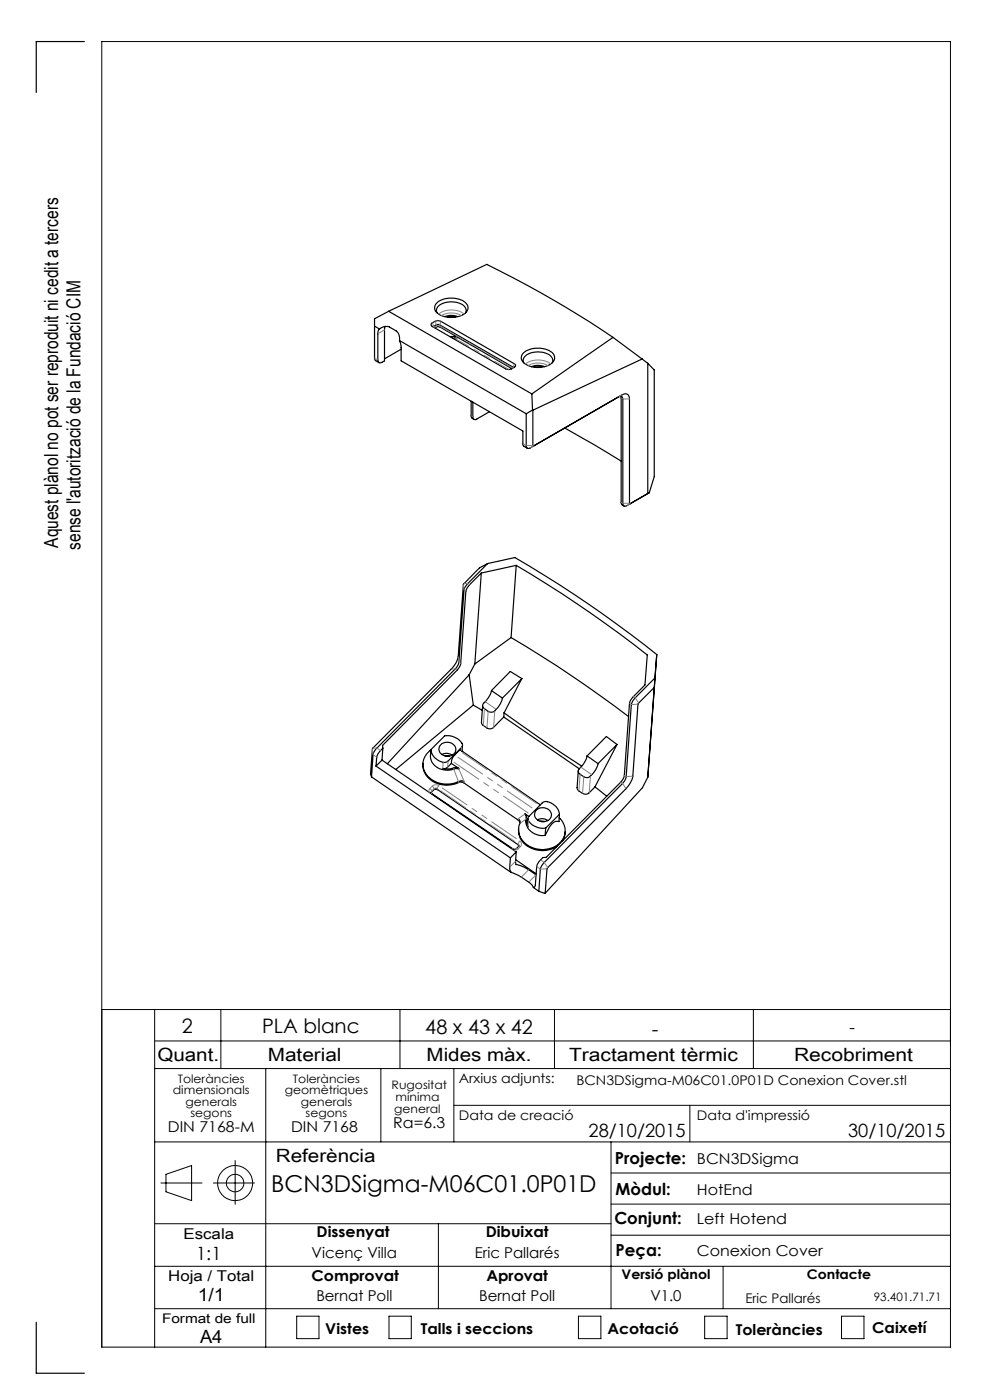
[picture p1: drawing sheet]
<svg xmlns="http://www.w3.org/2000/svg" width="210mm" height="297mm" viewBox="0 0 210 297" stroke-linecap="round" stroke-linejoin="round" font-family="sans-serif">
<g fill="none" stroke="#000" stroke-width=".21">
<path d="M21.6 214.2h180M32.8 214.2v71.6M46.8 214.2v12.5M84.8 214.2v12.5M117.6 214.2v12.5M159.8 214.2v12.5M32.8 220.8h168.8M32.8 226.7h168.8M56.4 226.7v59.1M80.8 226.7v15.5M96.3 226.7v15.5M96.3 234.5h105.3"/>
<path d="M146.3 234.5v7.7M32.8 259.6h96.8M32.8 242.2h168.8M34.1 251h8.8M35.2 249.1l5.4-1.8v7.4l-5.4-1.9zM45.3 251h8.7M49.9 246.2v9.3M93 259.6v18M129.6 242.2v35.4M129.6 255.4h72M129.6 248.8h72M32.8 277.6h168.8"/>
<path d="M32.8 268.6h168.8M62.9 279.2h4.8v4.8h-4.8zM82.5 279.2h4.7v4.8h-4.7zM122.7 279.2h4.8v4.8h-4.8zM129.6 262h72M149.5 279.2h4.7v4.8h-4.7zM153.4 268.6v9M178.5 279.2h4.8v4.8h-4.8zM21.6 285.8h180v-277h-180v277"/>
<circle cx="49.9" cy="251" r="3.7"/>
<circle cx="49.9" cy="251" r="1.86"/>
</g>
<g fill="none" stroke="#000" stroke-width=".25">
<path d="M17.9 8.8h-10.2v10.8M79.4 69.2l1.1 .6M80.5 69.8l1-.5 .6-.1 .5 .2 1.4 .8 .6 .6 .1 1.4M81.7 69.3l-.1 .4v6.8l-.6 .4a.51 .51 0 0 1-.6 0 .51 .51 0 0 1-.2-.5v-5.9l.3-.7M81.7 69.2v.1M82.4 66l20.9-9.9a224.4 224.4 0 0 1 26.7 15.5M82.4 66l-3 1.6v8.6l.2 .2 .8 .5M82.4 66l30.4 17.6M84.7 72.2l.4 1.3v3l25.8 14.9v3.1l1 .6M84.7 72.2l26.9 15.6M85.1 74.1l-3.5 2M91.6 68.6l.8-.5h1l15.7 9.1a.38 .38 0 0 1 .3 .3 .38 .38 0 0 1-.3 .4l-1 .5-.9-.2-15.5-9-.3-.2z"/>
<path d="M91.9 69.4l.9-.6 .5 .1 15.6 9.1M92.2 69.5l.7-.2 .4 .1 15.3 8.8M92.6 64.3a5.1 5.1 0 0 1 6.1-.1 1.48 1.48 0 0 1-.5 2.5 5.1 5.1 0 0 1-5.8-.6l-.2-.8zM92.7 66.4a1.43 1.43 0 0 1 1.1-2 4.4 4.4 0 0 1 4.8 .8l.3 .7-.2 .5M94.3 67.2a4 4 0 0 1 2.8 0M95 67.3h1.5M96.4 71.7l.1 .3M96.7 71.3l-1.3 .1M97.2 71.6l-1.2 .2M110.9 75a5.1 5.1 0 0 1 6.4 0 1.5 1.5 0 0 1-.7 2.4 4.9 4.9 0 0 1-5.8-.7l-.2-.8zM111.1 77a1.48 1.48 0 0 1 1.1-2 4.4 4.4 0 0 1 4.8 .8l.3 .7-.1 .5M112.7 77.8a3.6 3.6 0 0 1 2.8 0"/>
<path d="M113.3 77.9h1.6M130 71.6l-17.2 12M130 71.6l6.2 4.6M136.2 76.2l-23.2 10.8M136.2 76.2l1.2 .9M137.4 77.1v27.6M137.4 77.1l1.4 1.4v22.6l-1.1 3.4M99.9 85.1v3.3l.2 .3 .4 .3M100.3 85.3v3.1a.51 .51 0 0 0 .2 .6 .51 .51 0 0 0 .6-.1l2.7-1.6M111.6 87.8v6.7a.51 .51 0 0 0 .3 .6 .51 .51 0 0 0 .6-.1l18.8-10.8a.51 .51 0 0 1 .6-.1 .51 .51 0 0 1 .2 .6v22.1a.51 .51 0 0 0 .3 .5 .51 .51 0 0 0 .6 0l4.7-2.8M112.8 83.6l.2 3.4M113 87l-1.4 .8"/>
<path d="M113 87h.1M113 87l.1 7.6 18.9-10.9a.95 .95 0 0 1 1.1-.1 .95 .95 0 0 1 .4 1.1v22.2l3.9-2.2M119.8 90.8l6.2 3.5 5.8 3.5M131.7 84.1l.1 22.7 .6 .5M103.4 119.6l5.8-1.3a251.2 251.2 0 0 1 30.1 20.5M103.4 119.6l-4.3 4.3-.6 1-1.2 15.6-.2 .7-.4 .6-17.1 17.2-.5 1.1-.3 4.7M103.4 119.6l-1.7 .9-3.4 3.5-1.1 15.3a5 5 0 0 1-1.5 2.7l-16.6 16.7-.5 5.4 .2 .7M109.5 119.9a254.7 254.7 0 0 1 27.8 19.1l-.5 6.3-2.6 2.7-.4 .5-.3 .7-1.2 15.8-.5 .8-15.9 16.1h-.8l-.8 .9-.5 1.1-.2 3.9-.1 .3-.4 .2M109.5 119.9l-7.4 1.7M109.5 119.9l-1.1 15.4M137.7 104.5l-.3 .2M102.1 121.6l-2.5 2.4-.7 1.2-1.2 15.7-.3 .8-16.3 16.4 .1 .6"/>
<path d="M102.1 121.6l-1.4 19.3M108.4 135.3a250.7 250.7 0 0 1 24.9 16.7M108.4 135.3l-7.7 5.6M139.3 138.8l-.4 5M139.3 138.8l-1.9 26.1M81.2 158.7l-1.2 1.6-.2 2.2M81.2 158.7l-.2 2.6M91.4 159a3.8 3.8 0 0 0 .2 2.7 3.9 3.9 0 0 0 4.6 1.5M91.4 159.1a3.7 3.7 0 0 0-1.7 3.6 3.7 3.7 0 0 0 2.6 3.1 6.1 6.1 0 0 0 5.3-.1l.8 .1M91.4 159l2.9-2.9a3.2 3.2 0 0 1 3.8 2l-.2 .5-3 2.9a1.89 1.89 0 0 1-2.4-.5l-.8-.9zM93.7 157.8a1.82 1.82 0 0 1 1.9-.2 1.82 1.82 0 0 1 1.1 1.6 1.85 1.85 0 0 1-1.9 1.2 1.85 1.85 0 0 1-1.7-1.4l.2-.8zM98 159.2l.1 .3"/>
<path d="M98.1 158.1l-.1 1.3M99.5 143.2l-17.3 18.8M99.5 143.2l.9 6.4M100.4 149.6l1.9 1.1M100.4 149.6l-16.5 13.7M100.7 140.9l-1.2 2.3M102.4 149.7l-.3 3.6 .4 .6 .8 .5a1.15 1.15 0 0 0 1.4-.1l2.2-2.2M104.2 146.5a6.6 6.6 0 0 1-1.8 3v.5l.2 .2 .9 .7a1.4 1.4 0 0 0 2-.7l.6-.8 .5-1.3M104.2 146.5l2.4 1.6M106.9 152.1l16 11M106.9 151.2l7.9 5.6 8.6 5.7M106.9 151.2v.9"/>
<path d="M110.7 144l-2.5-1.6-4 4.1M110.7 144l-3.8 7.2M110.7 144l-4.1 4.1M130.9 157.9l-4.7 9.1M130.9 157.9l-2.3-1.7-4.1 4.2M130.9 157.9l-4 4.1M138.8 145.8l-3.5 3.6-1.1 15.3-.4 1.3-1 1.3-16.7 16.9-.5 5.3M138.8 145.8l-1.4 19.1M138.9 143.8l-4.2 4.3-.7 1.1-1.2 15.7-.3 .8-17.2 17.4-.7 1.3-.3 4.7M138.9 143.8l-.1 2M78.8 164.8l29.6 20.3M79.8 162.5l28.5 19.5"/>
<path d="M81 161.3l-1.2 1.2M81 161.3l28.5 19.4M89.7 161.9a4.5 4.5 0 0 0 4.5 4.6 7.5 7.5 0 0 0 3.5-.6l.7 .2 11.5 7.9 .4 .6M91.4 168.1l.2 .2 17.2 11.8h.6l.7-.7M91.4 168.2l.7-.7h.6l17.4 12M92.1 167.5h.8M93.7 160.1a2.13 2.13 0 0 1 2.2 .1M93.9 163h.7l1.1-1 1.6 1-.5-.2-.5 .1a4.5 4.5 0 0 1-2.4 .1zM94.3 160.3l1 .1M94.5 160.4h.6M95.7 162l.1-.9 .3-.5 1.5-1.5 17 11.6M96.2 163.2h.1"/>
<path d="M96.3 163.2h1M110 175.8a4.4 4.4 0 0 0 4.3 4.6 5.5 5.5 0 0 0 4-1M111.3 172.8l.3 .3 .1 .4M111.6 173.9a3.3 3.3 0 0 0 4 3.3M112.2 173.2l-.9-.6 .1 .1a.95 .95 0 0 1 .2 1.2v.5l.4 1-.1-.4 .1-1.3M112.2 173.2a.95 .95 0 0 0 .4 1.5 3.8 3.8 0 0 0 3.1 1M113.8 171.9a1.86 1.86 0 0 1 2-.4 1.86 1.86 0 0 1 1.1 1.6 1.81 1.81 0 0 1-1.9 1.2 1.81 1.81 0 0 1-1.6-1.7zM114 173.9a2.05 2.05 0 0 1 2.2 .2M114.6 174.2l1 .1M114.8 174.3h.6M115.7 175.7l-.1 1.5M118.6 173.5a3.7 3.7 0 0 1 1.1 3.8 3.7 3.7 0 0 1-2.9 2.6 5.2 5.2 0 0 1-6.7-3.1l-.1-1.3 .3-.8a.97 .97 0 0 0-.3-1.1"/>
<path d="M118.7 172.8l-.1 1.5a1.56 1.56 0 0 0-2 1.1l-1 1.8M118.7 172.8a2.97 2.97 0 0 0-3.4-2.7l-3.1 3.1M118.7 172.8l-3 2.9M119.9 176.5l-.2 1-.5 1M122.7 163.5l-.3 3.7 .4 .6 .7 .5a1.2 1.2 0 0 0 1.5-.1l1.2-1.2M124.5 160.4a5.6 5.6 0 0 1-1.6 2.7M124.5 160.4l2.4 1.6M126.2 167l2.5 1.9M126.9 162l-.1 .2a4.7 4.7 0 0 1-2.1 2.8l-.7-.2-1-.6a.73 .73 0 0 1-.1-1.1M137.4 164.9l-1.1 2.2-20.7 22.4M108.3 182l-.2 2.1 .3 1M108.4 185.1l2.2 1 2 1.4 .5 .8"/>
<path d="M109.4 182.4l4.3 3M109.5 180.7l-.1 2 .1 .7 1.5 .5 2.7 1.7M109.5 180.7l-1.2 1.3M113.1 188.3l1.2 .8M114.3 189.1l1.3 .4M7.7 280.5v10.8h10.2"/>
</g>
<g fill="none" stroke="#808080" stroke-width=".21" stroke-dasharray="6.3 1.3 1.3 1.3 1.3 1.3">
<path d="M79.5 75.9l.7 .5M81.6 70l-1.4 .8M92 69.2l-.3-.7M92 69.2v.2M92.1 69.4l.5-.3M92.6 68.9l-.3-.7M92.6 69.1v-.2M92.6 69.1h.7M92.6 69.1l-.1 .3M93.1 66.6a4.6 4.6 0 0 1 5.3 0M93.3 68.9l.3-.7M93.3 68.9v.2"/>
<path d="M93.3 69.1l.1 .3M93.8 66.9h-.1M96.9 71.6v-.2M97.8 66.9a4.3 4.3 0 0 0-4 0M108.8 78v-.1M109.1 77.2l-.3 .7M111.5 77.2a4.6 4.6 0 0 1 5.3 0M112.2 77.5h-.1M116.2 77.5a4.3 4.3 0 0 0-4 0M100 88.2l.3 .2M110.9 94.1l.7 .4M113 94.5h-1.4"/>
<path d="M113.2 94.6l-.7 .4M132 83.7l-.7 .5M132.1 84.6l-.3-.2M133.5 84.6h-1.4M131.8 106.6l.3 .2M133.5 106.8h-1.4M133.7 106.9l-.7 .4M97.2 139.3l.2 1.2M98.3 124l.1 1.2M98.4 123.8h.8M98.8 125.5l-.4-.3M99.2 123.8l.4 .2"/>
<path d="M79 158.9l.1 1.2M79.1 158.7h.8M79.9 158.7l.8 .5M95.7 141.9h.9M96.9 142.2l-.3-.3M97.4 140.5l.3 .2M97.9 159.2v-.6M102.8 150.3l-.3 3.6M102.9 148.9l2.4 1.6M103.3 154.4l.2-3.5M105 150.8l-.3 3.5M133.9 149.5l1.4-.1"/>
<path d="M133.9 149.5l-.4-.3M134.3 147.8l.4 .2M134.7 148l.8 1.1M79.9 160.6l-.8-.5M91 168.1v-.4l.2-.4M91.2 167.3l.5-.5M91.2 167.3l.4 .5M91.4 168.4l.2-.1M91.6 167.8l-.1 .3M91.6 167.8v.2M91.7 166.8a1.14 1.14 0 0 1 1.4-.1M91.7 166.8l.4 .5"/>
<path d="M92.1 167.5v-.2M92.1 167.3l-.5 .5M92.8 167.3l.3-.6M92.8 167.3v.1M92.8 167.3l-.4-.1-.3 .1M93.9 163l.1-1.3M95 161.4v1.3M96.3 163.1v-.2M97.3 165.8l-1.1-2.6M97.3 166v-.2M97.3 163.1l1.1 2.6M97.3 163v.1"/>
<path d="M98.4 165.7v.4M109.9 179.2v-.2M109.9 179l.4-.6M109.9 174l.1-.4M110 173.6l1.3-.9M110 179.5l.4 .1M110.1 179.4l-.2-.4M110.3 178.4a.74 .74 0 0 1 .1 1.2M110.4 179.6l-.5 .5M111.3 172.7v-.1M111.7 173.7l-1.4 1M112.1 174.1l-.1 1.3"/>
<path d="M123.1 164.2l-.3 3.5M123.2 162.7l2.3 1.6M123.6 168.3l.2-3.5M125.2 164.7l-.2 3.5M132 166.2l.8 1.1M132 166.2l-.3-.3M132.5 164.5l.3 .3M132.8 164.8l1.5-.1M108.6 180.1h.2M109.4 182.7l-1.3 1.3M109.5 180l.4 .1M109.9 180.1l-.5 .2-.4 .1"/>
<path d="M112.2 184.5l-1.6 1.6M113.7 185.6l-1.5 1.5M114.6 184.4l1.4-.1M114.6 184.4l-.7-.5M114.7 182.4l.7 .6M115.4 183l.8 1.1"/>
</g>
<path d="M93.3 69.1l15.5 9" fill="none" stroke="#808080" stroke-width=".21" stroke-dasharray="6.3 1.3 1.3 1.3 1.3 1.3" stroke-dashoffset=".6"/>
<path d="M96.5 71.8l11.4 6.6" fill="none" stroke="#808080" stroke-width=".21" stroke-dasharray="6.3 1.3 1.3 1.3 1.3 1.3" stroke-dashoffset="2.9"/>
<path d="M93.1 166.7l17.2 11.7M109.9 179l-17.1-11.7" fill="none" stroke="#808080" stroke-width=".21" stroke-dasharray="6.3 1.3 1.3 1.3 1.3 1.3" stroke-dashoffset="-.9"/>
<path d="M112.6 172.8l-16.8-11.4" fill="none" stroke="#808080" stroke-width=".21" stroke-dasharray="6.3 1.3 1.3 1.3 1.3 1.3" stroke-dashoffset="-.6"/>
<path d="M96.5 160.2l17 11.6M114.5 170.9l-17.1-11.7" fill="none" stroke="#808080" stroke-width=".21" stroke-dasharray="6.3 1.3 1.3 1.3 1.3 1.3" stroke-dashoffset="-.8"/>
<text font-size="4.9" x="57.5" y="253">BCN3DSigma-M06C01.0P01D</text>
<g font-size="4.2">
<text x="38.6" y="219">2</text>
<text x="55.6" y="219.2">PLA blanc</text>
<text x="90.2" y="219.4">48 x 43 x 42</text>
<text x="138.3" y="219.7">-</text>
</g>
<g font-size="4.1">
<text x="12.4" y="116.2" transform="rotate(-90 12.4 116.2)">Aquest plànol no pot ser reproduit ni cedit a tercers</text>
<text x="17.1" y="116.6" transform="rotate(-90 17.1 116.6)">sense l'autorització de la Fundació CIM</text>
</g>
<g font-size="3.9">
<text x="33.4" y="225">Quant.</text>
<text x="56.8" y="225">Material</text>
<text x="90.5" y="225">Mides màx.</text>
<text x="120.7" y="225">Tractament tèrmic</text>
<text x="168.4" y="225">Recobriment</text>
<text x="124.8" y="241.3">28/10/2015</text>
<text x="179.9" y="241.3">30/10/2015</text>
<text x="58.5" y="246.5">Referència</text>
<text x="41.6" y="267.2">1:1</text>
<text x="41.9" y="276.1">1/1</text>
<text x="42.4" y="284.9">A4</text>
</g>
<g font-size="3.5">
<text x="180.2" y="219.2">-</text>
<text x="130.5" y="246.8">Projecte:</text>
<text x="130.6" y="253.4">Mòdul:</text>
<text x="130.3" y="259.8">Conjunt:</text>
<text x="130.6" y="266.4">Peça:</text>
</g>
<g font-size="3.2">
<text x="83.4" y="239.3">Ra=6.3</text>
<text x="35.6" y="240.1">DIN 7168-M</text>
<text x="61.7" y="240.1">DIN 7168</text>
<text x="147.8" y="246.8">BCN3DSigma</text>
<text x="147.8" y="253.4">HotEnd</text>
<text x="38.9" y="262.9">Escala</text>
<text x="67.2" y="262.5">Dissenyat</text>
<text x="103" y="262.5">Dibuixat</text>
<text x="147.8" y="259.8">Left Hotend</text>
<text x="66.1" y="266.8">Vicenç Villa</text>
<text x="100.7" y="266.8">Eric Pallarés</text>
<text x="147.8" y="266.4">Conexion Cover</text>
<text x="35.7" y="271.7">Hoja / Total</text>
<text x="66.1" y="271.7">Comprovat</text>
<text x="103.2" y="271.7">Aprovat</text>
<text x="67.1" y="276.1">Bernat Poll</text>
<text x="101.6" y="276.1">Bernat Poll</text>
<text x="138" y="276.1">V1.0</text>
<text x="69" y="283.1">Vistes</text>
<text x="89.3" y="283.1">Talls i seccions</text>
<text x="128.8" y="283.1">Acotació</text>
<text x="156.1" y="283.2">Toleràncies</text>
<text x="185" y="282.8">Caixetí</text>
</g>
<g font-size="2.8">
<text x="97.3" y="229.6">Arxius adjunts:</text>
<text x="122.3" y="230.2">BCN3DSigma-M06C01.0P01D Conexion Cover.stl</text>
<text x="97.3" y="237.7">Data de creació</text>
<text x="147.8" y="237.7">Data d'impressió</text>
<text x="131.8" y="271.4">Versió plànol</text>
<text x="171.2" y="271.4">Contacte</text>
<text x="34.4" y="280.7">Format de full</text>
<text x="158.1" y="276.3">Eric Pallarés</text>
</g>
<g font-size="2.5">
<text x="36.7" y="232.1">dimensionals</text>
<text x="37.7" y="229.6">Toleràncies</text>
<text x="60.4" y="232.1">geomètriques</text>
<text x="62.1" y="229.6">Toleràncies</text>
<text x="83.1" y="231">Rugositat</text>
<text x="83.9" y="233.5">mínima</text>
<text x="39.4" y="234.6">generals</text>
<text x="40.4" y="237.1">segons</text>
<text x="63.8" y="234.6">generals</text>
<text x="64.8" y="237.1">segons</text>
<text x="83.6" y="236.2">general</text>
<text x="185.4" y="276.1">93.401.71.71</text>
</g>
</svg>
